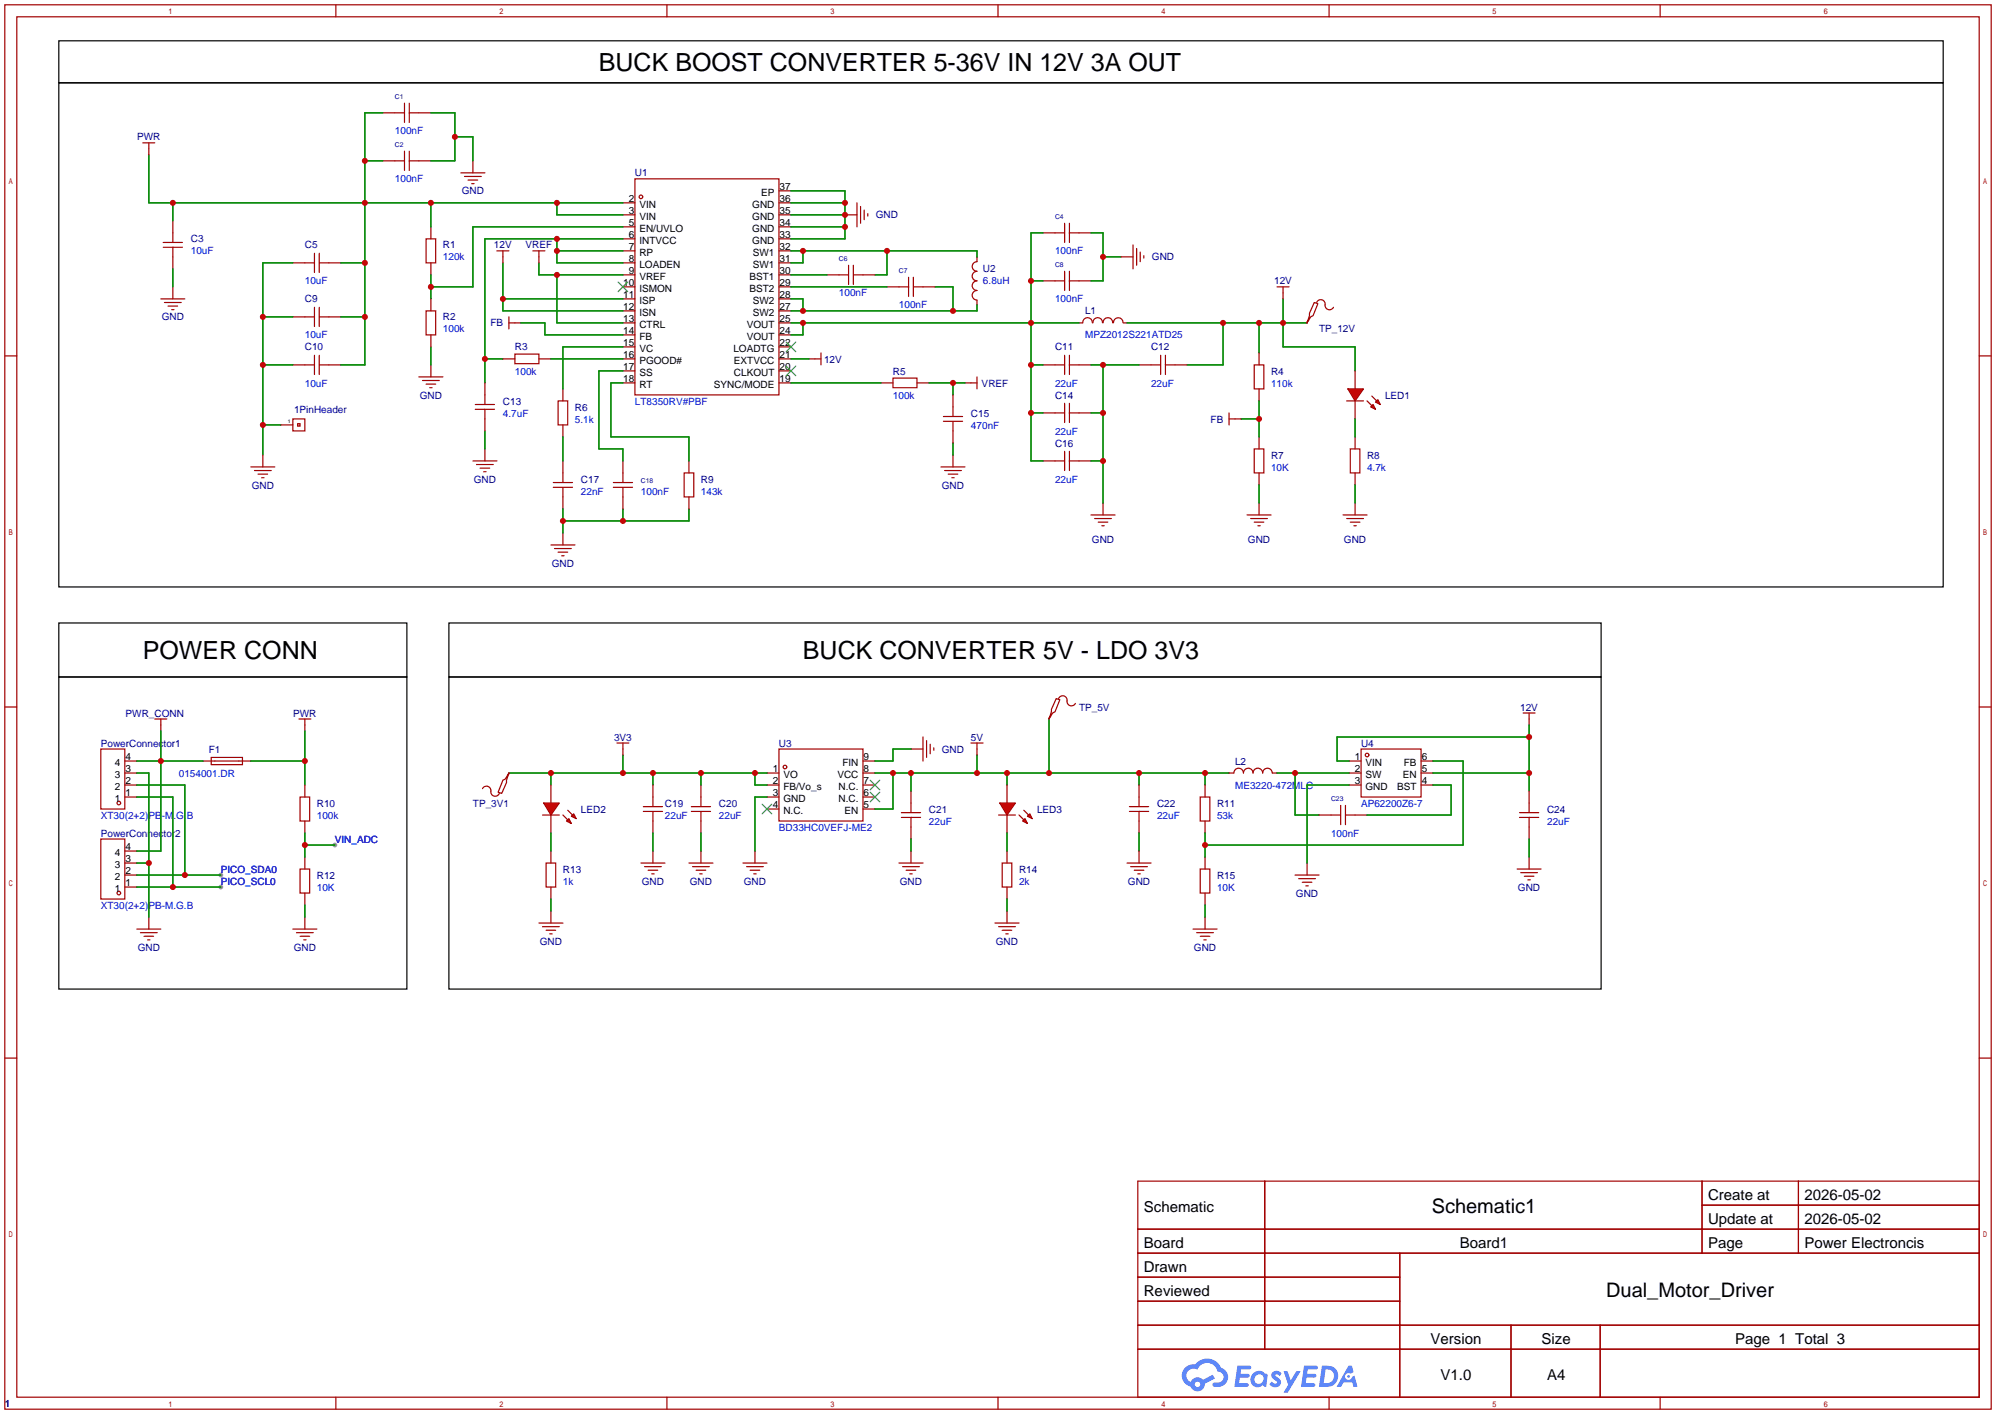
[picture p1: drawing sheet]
<svg xmlns="http://www.w3.org/2000/svg" width="422mm" height="299mm" viewBox="0 0 422 299" stroke-linecap="round" stroke-linejoin="round" font-family="sans-serif">
<g fill="#999">
<circle cx="46.7" cy="185.2" r=".51"/>
<circle cx="46.7" cy="187.7" r=".51"/>
<circle cx="70.9" cy="178.8" r=".51"/>
</g>
<g fill="none" stroke="#a10000" stroke-width=".25">
<path d="M1 1h420.4v297.2h-420.4zM3.6 3.6h415.2v292.1h-415.2zM71.1 1v2.6M141.1 1v2.6M211.2 1v2.6M281.3 1v2.6M351.3 1v2.6M1 75.3h2.6M418.8 75.3h2.6M1 149.6h2.6M418.8 149.6h2.6M1 223.9h2.6"/>
<path d="M418.8 223.9h2.6M240.8 249.9h178v45.8h-178zM267.7 249.9v35.6M360.2 249.9v15.3M360.2 255h58.6M380.6 249.9v15.3M240.8 260.1h178M240.8 265.2h178M240.8 270.3h55.4M240.8 275.3h55.4M296.2 265.2v30.5M71.1 295.7v2.5"/>
<path d="M141.1 295.7v2.5M211.2 295.7v2.5M240.8 280.4h178M240.8 285.5h178M281.3 295.7v2.5M319.8 280.4v15.3M338.6 280.4v15.3M351.3 295.7v2.5"/>
</g>
<g fill="#5487ff">
<path d="M269.4 290.3a1.3 1.3 0 0 1 1.8 .3l-.4 .6a.54 .54 0 0 0-.9-.2l.1 .2a1.34 1.34 0 0 1 1 1.8 1.47 1.47 0 0 1-2.4-.1l.5-.6 .8 .5a.31 .31 0 0 0 .4-.3 .31 .31 0 0 0-.3-.3 1.12 1.12 0 0 1-.6-1.9z"/>
<path d="M271.6 290.2h.9l.6 1.9 1.2-1.9h.9l-2.7 4.5h-.9l1-1.7z"/>
<path d="M261.9 289h1.6a1.31 1.31 0 0 1 1.2 .2 .4 .4 0 0 1-.3 .6h-1.8l-.1 .9h1.6a.4 .4 0 0 1 .4 .4 .4 .4 0 0 1-.4 .4h-1.7l-.2 1.2h1.4a.46 .46 0 0 1 .5 .1 .46 .46 0 0 1 .1 .5l-.3 .2h-2.7z"/>
<path d="M276 289h1.6a1.32 1.32 0 0 1 1.2 .2 .39 .39 0 0 1-.3 .6h-1.8l-.1 .9h1.6a.4 .4 0 0 1 .4 .4 .4 .4 0 0 1-.4 .4h-1.7l-.2 1.2h1.4a.46 .46 0 0 1 .5 .1 .46 .46 0 0 1 .1 .5l-.3 .2h-2.7z"/>
<path d="M285.4 289h.7l.4 1.3-.7 .4a.75 .75 0 0 0-1.1 .3 .75 .75 0 0 0 .5 1 .75 .75 0 0 0 .9-.6l.5-.3 .7 2.4h-.9l-.2-1h-1.9l-.5 1h-.9z"/>
<path d="M279.8 289l-.7 4.5h1.5a2.27 2.27 0 0 0 2.6-2.3 2.27 2.27 0 0 0-2.7-2.2zM280.5 289.8a1.5 1.5 0 0 1 1.8 1.5 1.5 1.5 0 0 1-1.9 1.4h-.3z"/>
<path d="M265.2 290.6a1.6 1.6 0 0 0-.3 2.3 1.6 1.6 0 0 0 2.3 .2l.8 .4 .3-2.5-.2-.3h-.5a1.58 1.58 0 0 0-2.4-.1zM265.8 291.1a.98 .98 0 0 1 1.6 .5 .98 .98 0 0 1-1.1 1.2 .94 .94 0 0 1-.8-.6 .94 .94 0 0 1 .3-1.1z"/>
<path d="M250.8 289.4a2.37 2.37 0 0 0 1.2 4 1.54 1.54 0 0 0 1.7 1 1.54 1.54 0 0 0 1.3-1.6l2.1-1.1-.5-.8-2 1.1a1.57 1.57 0 0 0-2.6 .4 1.5 1.5 0 0 1-.8-2.1 1.5 1.5 0 0 1 2.2-.5 2.23 2.23 0 0 1 2.3-1.4 2.23 2.23 0 0 1 2 1.8 1.16 1.16 0 0 1 1.2 1.1 1.16 1.16 0 0 1-1.1 1.3h-.6a.47 .47 0 0 0-.6 .3 .47 .47 0 0 0 .4 .6 2.17 2.17 0 0 0 2.5-1 2.17 2.17 0 0 0-.3-2.7l-.8-.4a3.2 3.2 0 0 0-5.5-.7l-1.1 .1zM252.8 292.9a.6 .6 0 0 1 1.2 0 .6 .6 0 0 1-1.2 0z"/>
<circle cx="285.4" cy="291.3" r=".28"/>
</g>
<g fill="none" stroke="#a10000" stroke-width=".25">
<path d="M30.2 30.2h2.6M31.5 30.2v2.6M81 23.9h4.6M81 34h4.6M85.6 21.8v4.1M85.6 32v4.1M86.6 23.9h4.6M86.6 21.8v4.1M86.6 32v4.1M86.6 34h4.6M97.5 36.6h5.1M98.3 37.3h3.6"/>
<path d="M99.1 38.1h2M99.8 38.9h.5M100.1 34v2.6M134.4 37.8h30.4v45.8h-30.4zM34.5 51.3h4.1M34.5 52.3h4.1M36.6 46.7v4.6M36.6 52.3v4.6M62 55.6h4.5M66.5 53.6v4.1M67.6 55.6h4.5M67.6 53.6v4.1"/>
<path d="M90.2 50.5h2v5.1h-2zM91.2 48v2.5M91.2 55.6v2.6M105.2 53.1h2.5M106.4 53.1v2.5M112.8 53.1h2.5M114 53.1v2.5M131.8 42.9h2.6M131.8 45.5h2.6M131.8 48h2.6M131.8 50.5h2.6M131.8 53.1h2.6"/>
<path d="M131.8 55.6h2.6M131.8 58.2h2.6M164.8 42.9h2.6M164.8 45.5h2.6M164.8 48h2.6M164.8 50.5h2.6M164.8 53.1h2.6M164.8 55.6h2.6M164.8 58.2h2.6M164.8 40.4h2.6M175 58.2h4.6M178.8 45.5h2.6"/>
<path d="M179.6 56.1v4.1M180.6 58.2h4.6M180.6 56.1v4.1M181.4 42.9v5.1M182.1 43.7v3.5M182.9 44.5v2M183.6 45.2v.5M192.3 58.7v4M193.3 58.7v4M206.8 54.4v1a1.02 1.02 0 0 0-1.1 1 1.02 1.02 0 0 0 1.1 1 1.02 1.02 0 0 0-1.1 1 1.02 1.02 0 0 0 1.1 1 1.02 1.02 0 0 0-1.1 1.1 1.02 1.02 0 0 0 1.1 1 1.02 1.02 0 0 0-1.1 1 1.02 1.02 0 0 0 1.1 1v1M220.7 59.4h4.6M220.7 49.3h4.6"/>
<path d="M225.3 47.2v4.1M225.3 57.4v4.1M226.3 59.4h4.6M226.3 47.2v4.1M226.3 57.4v4.1M226.3 49.3h4.6M237.2 54.4h2.6M239.8 51.8v5.1M240.5 52.6v3.5M241.3 53.3v2.1M242.1 54.1v.5M34 63.2h5.1"/>
<path d="M34.8 64h3.6M35.6 64.8h2M36.3 65.5h.5M36.6 60.7v2.5M62 67.1h4.5M62 77.2h4.5M66.5 65v4.1M66.5 75.2v4M67.6 65v4.1M67.6 75.2v4M67.6 67.1h4.5M67.6 77.2h4.5"/>
<path d="M88.6 79.8h5.1M90.2 65.8h2v5.1h-2zM91.2 63.2v2.6M91.2 70.9v2.5M91.2 77.2v2.6M106.4 75.9h2.6M107.7 68.3h2.5M107.7 67.1v2.5M109 74.9h5v2.1h-5zM114 75.9h2.6M131.8 60.7h2.6M131.8 63.2h2.6"/>
<path d="M131.8 65.8h2.6M131.8 68.3h2.6M131.8 70.9h2.6M131.8 73.4h2.6M131.8 75.9h2.6M131.8 78.5h2.6M164.8 60.7h2.6M164.8 63.2h2.6M164.8 65.8h2.6M164.8 68.3h2.6M164.8 70.9h2.6M164.8 73.4h2.6"/>
<path d="M164.8 75.9h2.6M164.8 78.5h2.6M171.2 75.9h2.5M173.7 74.7v2.5M187.7 60.7h4.6M193.3 60.7h4.6M206.8 79.8v2.5M220.7 77.2h4.6M225.3 75.2v4M226.3 77.2h4.6M226.3 75.2v4M228.3 68.3h.8"/>
<path d="M229.1 68.3a1.01 1.01 0 0 1 1.1-1.1 1.01 1.01 0 0 1 1 1.1M231.3 68.3a1.01 1.01 0 0 1 1-1.1 1.01 1.01 0 0 1 1 1.1M233.4 68.3a1.01 1.01 0 0 1 1.1-1.1 1.01 1.01 0 0 1 1 1.1M235.6 68.3a1.01 1.01 0 0 1 1-1.1 1.01 1.01 0 0 1 1.1 1.1M237.7 68.3h.8M241 77.2h4.6M245.6 75.2v4M246.6 77.2h4.6M246.6 75.2v4M265.4 77.2h2.1v5.1h-2.1zM266.4 74.7v2.5M270.3 60.7h2.5"/>
<path d="M271.5 60.7v2.5M276.6 68.1v.2M278.1 64l.8 .3-1 2.5-.5 .3-.8 1.2 .5-1.5v-.5zM278.6 64a.93 .93 0 0 1 1.2-.6 .93 .93 0 0 1 .6 1.1 .94 .94 0 0 0 .7 1 .94 .94 0 0 0 1.1-.5M53.1 98.8h5.1M53.8 99.6h3.6M55.6 96.3v2.5M89.4 80.5h3.6M90.2 81.3h2M90.9 82h.5M100.1 97.5h5.1M100.8 98.3h3.6"/>
<path d="M101.6 99.1h2M102.4 99.8h.5M102.6 95v2.5M118.1 84.8h2v5.1h-2zM119.1 82.3v2.5M119.1 89.9v2.6M119.1 97.5v4.6M131.8 81h2.6M131.8 97.5v4.6M145.8 97.5v2.6M164.8 81h2.6M186.4 81h2.6"/>
<path d="M189 80h5.1v2h-5.1zM194.1 81h2.5M199.1 98.8h5.1M199.9 99.6h3.6M201.7 96.3v2.5M204.2 81h2.6M220.7 97.5h4.6M220.7 87.4h4.6M225.3 85.3v4.1M225.3 95.5v4.1M226.3 97.5h4.6M226.3 85.3v4.1"/>
<path d="M226.3 95.5v4.1M226.3 87.4h4.6M260.1 88.6h2.5M260.1 87.4v2.5M265.4 95h2.1v5.1h-2.1zM266.4 82.3v2.5M266.4 92.5v2.5M54.6 100.3h2M55.4 101.1h.5M116.6 115.3h5.1M117.1 102.1h4.1M117.1 103.1h4.1"/>
<path d="M117.3 116.1h3.6M118.1 116.8h2M118.9 117.6h.5M119.1 103.1v4.6M119.1 112.8v2.5M129.8 102.1h4.1M129.8 103.1h4.1M131.8 103.1v4.6M144.8 100.1h2v5.1h-2zM145.8 105.2v2.5M200.7 100.3h2M201.4 101.1h.5"/>
<path d="M230.9 109h5.1M231.6 109.7h3.6M232.4 110.5h2M233.2 111.3h.5M233.4 106.4v2.6M263.9 109h5.1M264.7 109.7h3.5M265.4 110.5h2.1M266.2 111.3h.5M266.4 100.1v2.5M266.4 106.4v2.6M21.3 158.5h5.1v12.7h-5.1z"/>
<path d="M32.8 152.1h2.5M34 152.1v2.6M63.2 152.1h2.6M64.5 152.1v2.6M130.6 157.2h2.5M131.8 157.2v2.6M164.8 158.5h17.8v15.2h-17.8zM21.3 177.5h5.1v12.7h-5.1zM26.4 161h2.6M26.4 168.7h2.6M26.4 166.1h2.6M26.4 163.6h2.6"/>
<path d="M42.9 161h10.2M44.7 160.3h6.6v1.5h-6.6zM63.5 168.7h2v5h-2zM64.5 166.1v2.6M64.5 173.7v2.6M114.8 172.5h3.6M116.6 166.1v3.8M116.6 172.5v3.8M146.3 171.7h4.1M146.3 170.7h4.1M148.3 166.1v4.6M148.3 171.7v4.6"/>
<path d="M162.3 168.7h2.5M162.3 166.1h2.5M162.3 163.6h2.5M162.3 171.2h2.5M182.6 161h2.6M182.6 168.7h2.6M182.6 166.1h2.6M182.6 163.6h2.6M182.6 171.2h2.6M190.8 173h4M190.8 172h4M192.8 167.4v4.6"/>
<path d="M192.8 173v4.5M26.4 187.7h2.6M26.4 185.2h2.6M26.4 182.6h2.6M26.4 180.1h2.6M29 196.6h5M29.7 197.4h3.6M30.5 198.1h2M31.2 198.9h.5M31.5 194.1v2.5M62 196.6h5.1M62.7 197.4h3.6"/>
<path d="M63.5 183.9h2v5.1h-2zM63.5 198.1h2M64.3 198.9h.5M64.5 181.4v2.5M64.5 189v2.5M64.5 194.1v2.5M145.8 182.6h5.1M146.6 183.4h3.5M147.3 184.1h2.1M148.1 184.9h.5M148.3 180.1v2.5M157.2 182.6h5.1"/>
<path d="M158 183.4h3.5M158.7 184.1h2.1M159.5 184.9h.5M159.8 180.1v2.5M190.2 182.6h5.1M191 183.4h3.6M191.8 184.1h2M192.5 184.9h.5M192.8 180.1v2.5"/>
<circle cx="135.6" cy="41.7" r=".38"/>
<circle cx="25.1" cy="169.9" r=".38"/>
<circle cx="166.1" cy="162.3" r=".38"/>
<circle cx="25.1" cy="189" r=".38"/>
</g>
<path d="M130.8 59.7l2 2M132.8 59.7l-2 2M166.4 77.5l2 2M166.4 72.4l2 2M168.4 77.5l-2 2M168.4 72.4l-2 2M161.3 170.2l2 2M163.3 170.2l-2 2M184.1 167.6l2.1 2.1M184.1 165.1l2.1 2M186.2 167.6l-2.1 2.1M186.2 165.1l-2.1 2" fill="none" stroke="#3c3" stroke-width=".25"/>
<g fill="none" stroke="#008700" stroke-width=".25">
<path d="M31.5 32.8v10.1h100.3M77.2 34h3.8M81 23.9h-3.8v53.3h-5.1M91.2 23.9h5.1v10.1h-5.1M96.3 29h3.8v5M36.6 42.9v3.8M36.6 56.9v3.8M62 55.6h-6.4v40.7M72.1 55.6h5.1M91.2 42.9v5.1M91.2 58.2v5M106.4 55.6v10.2h25.4"/>
<path d="M114 55.6v2.6h17.8M117.9 50.5v5.1h13.9M117.9 53.1h13.9M117.9 42.9v2.6h13.9M117.9 58.2v10.1h13.9M131.8 48h-31.7v12.7h-8.9M131.8 50.5h-29.2v30.5M167.4 53.1h39.4v1.3M167.4 58.2h7.6M167.4 40.4h11.4v10.1h-11.4M167.4 48h11.4M167.4 42.9h11.4"/>
<path d="M167.4 45.5h11.4M169.9 53.1v2.5h-2.5M187.7 53.1v5.1h-2.5M230.9 49.3h2.5v10.1h-2.5M233.4 54.4h3.8M55.6 77.2h6.4M55.6 67.1h6.4M72.1 67.1h5.1M91.2 73.4v3.8M102.6 75.9h3.8M106.4 63.2h25.4M110.2 68.3h5.1v2.6h16.5"/>
<path d="M116.6 75.9h15.2M131.8 73.4h-12.7v8.9M131.8 78.5h-5.1v16.5h5.1v2.5M167.4 63.2h2.5v2.6M167.4 60.7h20.3M167.4 75.9h3.8M197.9 60.7h3.8v5.1M206.8 64.5v1.3h-39.4M238.5 68.3h38.1M258.8 68.3v8.9h-7.6M266.4 68.3v6.4M271.5 63.2v10.2h15.3v5.1"/>
<path d="M55.6 89.9h3.8M102.6 91.2v3.8M119.1 92.5v5M131.8 81h-2.5v11.5h16.5v5M167.4 81h19M196.6 81h7.6M201.7 81v2.6M201.7 93.7v2.6M262.6 88.6h3.8M266.4 84.8v7.7M119.1 107.7v5.1M131.8 107.7v2.5"/>
<path d="M145.8 107.7v2.5h-26.7M266.4 102.6v3.8M34 154.7v25.4h-5M64.5 154.7v11.4M131.8 159.8v3.8M206.8 159.8v3.8M222 152.1v11.5M29 168.7h7.6v19M29 163.6h2.5v30.5M29 161h13.9M29 166.1h10.1v19.1M53.1 161h11.4"/>
<path d="M64.5 176.3v5.1M64.5 178.8h6.4M107.7 163.6h54.6M116.6 163.6v2.5M138.2 163.6v2.5M148.3 163.6v2.5M148.3 176.3v3.8M159.8 163.6v2.5h2.5M162.3 168.7h-2.5v11.4M185.2 163.6h74.9M189 163.6v7.6h-3.8M192.8 163.6v3.8"/>
<path d="M192.8 177.5v2.6M213.1 163.6v2.5M241 163.6v2.5M255 163.6v2.5M29 182.6h2.5M29 185.2h17.7M29 187.7h17.7M64.5 191.5v2.6"/>
</g>
<path d="M12.4 17.5h398.8v106.7h-398.8zM12.4 8.6h398.8v8.9h-398.8z" fill="none" stroke="#000" stroke-width=".25"/>
<g fill="#f00" stroke="#a10000" stroke-width=".25">
<path d="M115.1 169.9h3.3l-1.8 2.6z"/>
<path d="M121.4 172.2l.5 1-1-.5z"/>
<path d="M120.4 173.2l.5 1-1-.5z"/>
</g>
<g fill="none" stroke="#a10000" stroke-width=".25">
<path d="M286.8 78.5v3.8M285 84.8h3.5M286.8 84.8v3.8M192.8 158.5h2.5M195.3 156v5M196.1 156.7v3.6M196.8 157.5v2M197.6 158.2v.5M102.1 166.9a.98 .98 0 0 1 1.3-.4 .98 .98 0 0 1 .5 1.2 .93 .93 0 0 0 .8 .8 .93 .93 0 0 0 1-.6M107.7 163.6l-.5 1.5v.5l-1 2.3-.8-.3 1-2.5 .5-.3zM107.7 163.6v.2M119.1 172.5l1 1"/>
<path d="M120.1 171.4l1.1 1.1M114 195.3h5.1M114.8 196.1h3.6M115.6 182.6h2v5.1h-2zM115.6 196.8h2M116.3 197.6h.5M116.6 180.1v2.5M116.6 187.7v2.5M116.6 192.8v2.5"/>
</g>
<path d="M192.8 158.5h-3.8v2.5h-3.8M116.6 176.3v3.8M116.6 190.2v2.6" fill="none" stroke="#008700" stroke-width=".25"/>
<g fill="#f00" stroke="#a10000" stroke-width=".25">
<path d="M285.2 82.3h3.3l-1.7 2.5z"/>
<path d="M291.1 85.1l.5-.5 .5 1z"/>
<path d="M290.1 86.1l.5-.5 .5 1z"/>
</g>
<g fill="none" stroke="#a10000" stroke-width=".25">
<path d="M285.8 95h2v5.1h-2zM286.8 92.5v2.5M289.3 84.8l1 1.1M290.3 83.8l1 1M284.2 109h5.1M285 109.7h3.5M285.8 110.5h2M286.5 111.3h.5M286.8 100.1v2.5M286.8 106.4v2.6M205.5 157.2h2.5M206.8 157.2v2.6"/>
<path d="M222 151.9v.2M223.5 147.8l.8 .3-1 2.5-.5 .3-.8 1.2 .5-1.5v-.5zM224 147.8a.93 .93 0 0 1 1.2-.5 .93 .93 0 0 1 .6 1 .94 .94 0 0 0 .7 1 .94 .94 0 0 0 1.1-.5M288 158.5h12.7v10.2h-12.7zM322.3 150.9h2.6M323.6 150.9v2.5M211.3 172.5h3.6M213.1 166.1v3.8M213.1 172.5v3.8M239 171.7h4.1M239 170.7h4.1M241 166.1v4.6"/>
<path d="M241 171.7v4.6M254 168.7h2v5h-2zM255 166.1v2.6M255 173.7v2.6M260.1 163.6h1a1.02 1.02 0 0 1 1-1 1.02 1.02 0 0 1 1 1 1.02 1.02 0 0 1 1.1-1 1.02 1.02 0 0 1 1 1 1.02 1.02 0 0 1 1-1 1.02 1.02 0 0 1 1 1 1.02 1.02 0 0 1 1-1 1.02 1.02 0 0 1 1 1h1.1M279.1 172.5h4.6M283.7 170.4v4.1M284.7 172.5h4.6M284.7 170.4v4.1M285.5 161h2.5M285.5 163.6h2.5M285.5 166.1h2.5"/>
<path d="M300.7 161h2.6M300.7 163.6h2.6M300.7 166.1h2.6M321.6 173h4M321.6 172h4M323.6 167.4v4.6M323.6 173v4.5M238.5 182.6h5.1M239.3 183.4h3.5M240 184.1h2.1M240.8 184.9h.5M241 180.1v2.5"/>
<path d="M252.5 196.6h5.1M253.2 197.4h3.6M254 183.9h2v5.1h-2zM254 198.1h2M254.8 198.9h.5M255 181.4v2.5M255 189v2.5M255 194.1v2.5M274.1 185.2h5M274.8 185.9h3.6M275.6 186.7h2M276.4 187.5h.5"/>
<path d="M276.6 182.6v2.6M321.1 183.9h5M321.8 184.7h3.6M322.6 185.4h2M323.3 186.2h.5M323.6 181.4v2.5"/>
<circle cx="289.3" cy="159.8" r=".38"/>
</g>
<g fill="none" stroke="#008700" stroke-width=".25">
<path d="M286.8 88.6v3.9M286.8 102.6v3.8M323.6 156h-40.6v5h2.5M323.6 153.4v14M241 176.3v3.8M255 176.3v5.1M270.3 163.6h15.2M274.1 163.6v8.9h5M285.5 166.1h-8.9v16.5M303.3 161h6.3v17.8h-54.6M303.3 163.6h20.3M303.3 166.1h3.8v6.4h-17.8"/>
<path d="M323.6 177.5v3.9M255 191.5v2.6"/>
</g>
<g fill="#f00" stroke="#a10000" stroke-width=".25">
<path d="M211.6 169.9h3.3l-1.8 2.6z"/>
<path d="M217.4 172.7l.5-.5 .5 1z"/>
<path d="M216.4 173.7l.5-.5 .5 1z"/>
</g>
<g fill="none" stroke="#a10000" stroke-width=".25">
<path d="M59.4 89.9h2.6M62 88.6h2.5v2.6h-2.5zM63 89.7h.5v.5h-.5zM100.6 85.6h4M100.6 86.6h4M102.6 81v4.6M102.6 86.6v4.6M199.6 88.1h4.1M199.6 89.2h4.1M201.7 83.6v4.5M201.7 89.2v4.5M136.1 171.7h4.1"/>
<path d="M136.1 170.7h4.1M138.2 166.1v4.6M138.2 171.7v4.6M215.6 172.5l1.1 1M216.7 171.4l1 1.1M135.6 182.6h5.1M136.4 183.4h3.6M137.2 184.1h2M137.9 184.9h.5M138.2 180.1v2.5M210.6 195.3h5M211.3 196.1h3.6"/>
<path d="M212.1 182.6h2v5.1h-2zM212.1 196.8h2M212.9 197.6h.5M213.1 180.1v2.5M213.1 187.7v2.5M213.1 192.8v2.5"/>
</g>
<g fill="none" stroke="#008700" stroke-width=".25">
<path d="M218.2 59.4h2.5M220.7 49.3h-2.5v48.2h2.5M167.4 68.3h60.9M169.9 68.3v2.6h-2.5M218.2 77.2h2.5M230.9 77.2h10.1M233.4 77.2v29.2M218.2 87.4h2.5M230.9 87.4h2.5M230.9 97.5h2.5M138.2 176.3v3.8M213.1 176.3v3.8"/>
<path d="M213.1 190.2v2.6"/>
</g>
<path d="M12.4 131.8h73.7v11.5h-73.7zM95 131.8h243.8v11.5h-243.8zM12.4 143.3h73.7v66h-73.7zM95 143.3h243.8v66h-243.8z" fill="none" stroke="#000" stroke-width=".25"/>
<g fill="#c00">
<circle cx="169.9" cy="53.1" r=".63"/>
<circle cx="187.7" cy="53.1" r=".63"/>
<circle cx="169.9" cy="65.8" r=".63"/>
<circle cx="201.7" cy="65.8" r=".63"/>
<circle cx="117.9" cy="53.1" r=".63"/>
<circle cx="117.9" cy="50.5" r=".63"/>
<circle cx="102.6" cy="75.9" r=".63"/>
<circle cx="91.2" cy="60.7" r=".63"/>
<circle cx="55.6" cy="77.2" r=".63"/>
<circle cx="55.6" cy="67.1" r=".63"/>
<circle cx="55.6" cy="89.9" r=".63"/>
<circle cx="96.3" cy="29" r=".63"/>
<circle cx="36.6" cy="42.9" r=".63"/>
<circle cx="77.2" cy="42.9" r=".63"/>
<circle cx="91.2" cy="42.9" r=".63"/>
<circle cx="117.9" cy="42.9" r=".63"/>
<circle cx="77.2" cy="55.6" r=".63"/>
<circle cx="77.2" cy="67.1" r=".63"/>
<circle cx="77.2" cy="34" r=".63"/>
<circle cx="106.4" cy="63.2" r=".63"/>
<circle cx="117.9" cy="58.2" r=".63"/>
<circle cx="201.7" cy="81" r=".63"/>
<circle cx="119.1" cy="110.2" r=".63"/>
<circle cx="131.8" cy="110.2" r=".63"/>
<circle cx="233.4" cy="54.4" r=".63"/>
<circle cx="271.5" cy="68.3" r=".63"/>
<circle cx="266.4" cy="68.3" r=".63"/>
<circle cx="258.8" cy="68.3" r=".63"/>
<circle cx="266.4" cy="88.6" r=".63"/>
<circle cx="178.8" cy="48" r=".63"/>
<circle cx="178.8" cy="45.5" r=".63"/>
<circle cx="178.8" cy="42.9" r=".63"/>
<circle cx="34" cy="161" r=".63"/>
<circle cx="31.5" cy="182.6" r=".63"/>
<circle cx="39.1" cy="185.2" r=".63"/>
<circle cx="36.6" cy="187.7" r=".63"/>
<circle cx="64.5" cy="161" r=".63"/>
<circle cx="64.5" cy="178.8" r=".63"/>
<circle cx="189" cy="163.6" r=".63"/>
<circle cx="192.8" cy="163.6" r=".63"/>
<circle cx="206.8" cy="163.6" r=".63"/>
<circle cx="213.1" cy="163.6" r=".63"/>
<circle cx="222" cy="163.6" r=".63"/>
<circle cx="241" cy="163.6" r=".63"/>
<circle cx="255" cy="163.6" r=".63"/>
<circle cx="148.3" cy="163.6" r=".63"/>
<circle cx="138.2" cy="163.6" r=".63"/>
<circle cx="131.8" cy="163.6" r=".63"/>
<circle cx="116.6" cy="163.6" r=".63"/>
<circle cx="159.8" cy="163.6" r=".63"/>
<circle cx="255" cy="178.8" r=".63"/>
<circle cx="274.1" cy="163.6" r=".63"/>
<circle cx="323.6" cy="156" r=".63"/>
<circle cx="323.6" cy="163.6" r=".63"/>
<circle cx="169.9" cy="68.3" r=".63"/>
<circle cx="218.2" cy="68.3" r=".63"/>
<circle cx="218.2" cy="77.2" r=".63"/>
<circle cx="218.2" cy="87.4" r=".63"/>
<circle cx="218.2" cy="59.4" r=".63"/>
<circle cx="233.4" cy="87.4" r=".63"/>
<circle cx="233.4" cy="77.2" r=".63"/>
<circle cx="233.4" cy="97.5" r=".63"/>
</g>
<g font-size="5.3">
<text x="126.7" y="15">BUCK BOOST CONVERTER 5-36V IN 12V 3A OUT</text>
<text x="30.2" y="139.4">POWER CONN</text>
<text x="169.9" y="139.4">BUCK CONVERTER 5V - LDO 3V3</text>
</g>
<g font-size="4.2">
<text x="303" y="256.8">Schematic1</text>
<text x="339.9" y="274.5">Dual_Motor_Driver</text>
</g>
<g font-size="3.2">
<text x="242.1" y="256.5">Schematic</text>
<text x="361.5" y="253.9">Create at</text>
<text x="381.9" y="253.9">2026-05-02</text>
<text x="361.5" y="259">Update at</text>
<text x="381.9" y="259">2026-05-02</text>
<text x="242.1" y="264.1">Board</text>
<text x="242.1" y="269.2">Drawn</text>
<text x="308.9" y="264.1">Board1</text>
<text x="361.5" y="264.1">Page</text>
<text x="381.9" y="264.1">Power Electroncis</text>
<text x="242.1" y="274.3">Reviewed</text>
<text x="302.7" y="284.4">Version</text>
<text x="326.2" y="284.4">Size</text>
<text x="367.2" y="284.4">Page 1 Total 3</text>
<text x="304.9" y="292">V1.0</text>
<text x="327.4" y="292">A4</text>
</g>
<g font-size="2.1" fill="#000080">
<text x="29" y="29.7">PWR</text>
<text x="97.7" y="41.1">GND</text>
<text x="134.4" y="37.3">U1</text>
<text x="185.4" y="46.2">GND</text>
<text x="40.4" y="51.3">C3</text>
<text x="64.5" y="52.6">C5</text>
<text x="93.7" y="52.6">R1</text>
<text x="104.5" y="52.6">12V</text>
<text x="111.2" y="52.6">VREF</text>
<text x="208" y="57.7">U2</text>
<text x="243.8" y="55.1">GND</text>
<text x="64.5" y="64">C9</text>
<text x="269.6" y="60.2">12V</text>
<text x="34.2" y="67.8">GND</text>
<text x="93.7" y="67.8">R2</text>
<text x="103.8" y="69.1">FB</text>
<text x="229.6" y="66.5">L1</text>
<text x="279.1" y="70.4">TP_12V</text>
<text x="64.5" y="74.2">C10</text>
<text x="109" y="74.2">R3</text>
<text x="174.4" y="76.7">12V</text>
<text x="223.3" y="74.2">C11</text>
<text x="243.6" y="74.2">C12</text>
<text x="189" y="79.2">R5</text>
<text x="207.7" y="81.8">VREF</text>
<text x="269" y="79.2">R4</text>
<text x="62.2" y="87.4">1PinHeader</text>
<text x="88.8" y="84.3">GND</text>
<text x="106.4" y="85.6">C13</text>
<text x="121.7" y="86.9">R6</text>
<text x="205.5" y="88.1">C15</text>
<text x="223.3" y="84.3">C14</text>
<text x="256.2" y="89.4">FB</text>
<text x="293.1" y="84.3">LED1</text>
<text x="223.3" y="94.5">C16</text>
<text x="269" y="97">R7</text>
<text x="289.3" y="97">R8</text>
<text x="53.3" y="103.4">GND</text>
<text x="100.3" y="102.1">GND</text>
<text x="122.9" y="102.1">C17</text>
<text x="148.3" y="102.1">R9</text>
<text x="199.3" y="103.4">GND</text>
<text x="116.8" y="119.9">GND</text>
<text x="231.1" y="114.8">GND</text>
<text x="264.1" y="114.8">GND</text>
<text x="284.4" y="114.8">GND</text>
<text x="26.6" y="151.6">PWR_CONN</text>
<text x="62" y="151.6">PWR</text>
<text x="228.3" y="150.4">TP_5V</text>
<text x="321.7" y="150.4">12V</text>
<text x="21.3" y="158">PowerConnector1</text>
<text x="44.2" y="159.3">F1</text>
<text x="129.9" y="156.7">3V3</text>
<text x="164.8" y="158">U3</text>
<text x="199.3" y="159.3">GND</text>
<text x="205.5" y="156.7">5V</text>
<text x="261.4" y="161.8">L2</text>
<text x="288" y="158">U4</text>
<text x="67.1" y="170.7">R10</text>
<text x="100.1" y="170.7">TP_3V1</text>
<text x="122.9" y="172">LED2</text>
<text x="140.7" y="170.7">C19</text>
<text x="152.1" y="170.7">C20</text>
<text x="196.6" y="172">C21</text>
<text x="219.5" y="172">LED3</text>
<text x="244.9" y="170.7">C22</text>
<text x="257.6" y="170.7">R11</text>
<text x="327.4" y="172">C24</text>
<text x="21.3" y="177">PowerConnector2</text>
<text x="67.1" y="185.9">R12</text>
<text x="119.1" y="184.7">R13</text>
<text x="215.6" y="184.7">R14</text>
<text x="257.6" y="185.9">R15</text>
<text x="135.8" y="187.2">GND</text>
<text x="146" y="187.2">GND</text>
<text x="157.4" y="187.2">GND</text>
<text x="190.4" y="187.2">GND</text>
<text x="238.7" y="187.2">GND</text>
<text x="274.3" y="189.7">GND</text>
<text x="321.2" y="188.5">GND</text>
<text x="29.1" y="201.2">GND</text>
<text x="62.2" y="201.2">GND</text>
<text x="114.2" y="199.9">GND</text>
<text x="210.8" y="199.9">GND</text>
<text x="252.7" y="201.2">GND</text>
<text x="1" y="297.7">1</text>
</g>
<g font-size="2.1" fill="#00f">
<text x="83.6" y="28.4">100nF</text>
<text x="83.6" y="38.6">100nF</text>
<text x="40.4" y="53.8">10uF</text>
<text x="223.3" y="53.8">100nF</text>
<text x="93.7" y="55.1">120k</text>
<text x="64.5" y="60.2">10uF</text>
<text x="177.5" y="62.7">100nF</text>
<text x="190.2" y="65.3">100nF</text>
<text x="208" y="60.2">6.8uH</text>
<text x="223.3" y="64">100nF</text>
<text x="64.5" y="71.6">10uF</text>
<text x="93.7" y="70.4">100k</text>
<text x="229.6" y="71.6">MPZ2012S221ATD25</text>
<text x="64.5" y="81.8">10uF</text>
<text x="109" y="79.2">100k</text>
<text x="223.3" y="81.8">22uF</text>
<text x="243.6" y="81.8">22uF</text>
<text x="269" y="81.8">110k</text>
<text x="106.4" y="88.1">4.7uF</text>
<text x="121.7" y="89.4">5.1k</text>
<text x="134.4" y="85.6">LT8350RV#PBF</text>
<text x="189" y="84.3">100k</text>
<text x="205.5" y="90.7">470nF</text>
<text x="223.3" y="91.9">22uF</text>
<text x="269" y="99.6">10K</text>
<text x="289.3" y="99.6">4.7k</text>
<text x="122.9" y="104.6">22nF</text>
<text x="135.6" y="104.6">100nF</text>
<text x="148.3" y="104.6">143k</text>
<text x="223.3" y="102.1">22uF</text>
<text x="37.8" y="164.3">0154001.DR</text>
<text x="261.4" y="166.9">ME3220-472MLC</text>
<text x="21.3" y="173.2">XT30(2+2)PB-M.G.B</text>
<text x="67.1" y="173.2">100k</text>
<text x="140.7" y="173.2">22uF</text>
<text x="152.1" y="173.2">22uF</text>
<text x="244.9" y="173.2">22uF</text>
<text x="257.6" y="173.2">53k</text>
<text x="288" y="170.7">AP62200Z6-7</text>
<text x="70.9" y="178.3">VIN_ADC</text>
<text x="164.8" y="175.8">BD33HC0VEFJ-ME2</text>
<text x="196.6" y="174.5">22uF</text>
<text x="281.7" y="177">100nF</text>
<text x="327.4" y="174.5">22uF</text>
<text x="46.7" y="184.7">PICO_SDA0</text>
<text x="46.7" y="187.2">PICO_SCL0</text>
<text x="67.1" y="188.5">10K</text>
<text x="119.1" y="187.2">1k</text>
<text x="215.6" y="187.2">2k</text>
<text x="257.6" y="188.5">10K</text>
<text x="21.3" y="192.3">XT30(2+2)PB-M.G.B</text>
</g>
<g font-size="2.1">
<text x="161.1" y="41.4">EP</text>
<text x="165" y="40.1">37</text>
<text x="133.1" y="42.7">2</text>
<text x="133.1" y="45.2">3</text>
<text x="133.1" y="47.7">5</text>
<text x="135.3" y="43.9">VIN</text>
<text x="135.3" y="46.5">VIN</text>
<text x="159.2" y="46.5">GND</text>
<text x="159.2" y="43.9">GND</text>
<text x="165" y="47.7">34</text>
<text x="165" y="45.2">35</text>
<text x="165" y="42.7">36</text>
<text x="133.1" y="50.3">6</text>
<text x="133.1" y="52.8">7</text>
<text x="135.3" y="49">EN/UVLO</text>
<text x="135.3" y="51.5">INTVCC</text>
<text x="159.2" y="51.5">GND</text>
<text x="159.2" y="49">GND</text>
<text x="165" y="52.8">32</text>
<text x="165" y="50.3">33</text>
<text x="133.1" y="55.4">8</text>
<text x="133.1" y="57.9">9</text>
<text x="135.3" y="54.1">RP</text>
<text x="135.3" y="56.6">LOADEN</text>
<text x="135.3" y="59.2">VREF</text>
<text x="158.6" y="59.2">BST1</text>
<text x="159.3" y="56.6">SW1</text>
<text x="159.3" y="54.1">SW1</text>
<text x="165" y="57.9">30</text>
<text x="165" y="55.4">31</text>
<text x="131.9" y="60.4">10</text>
<text x="131.9" y="63">11</text>
<text x="131.9" y="65.5">12</text>
<text x="135.3" y="61.7">ISMON</text>
<text x="135.3" y="64.2">ISP</text>
<text x="158.6" y="61.7">BST2</text>
<text x="159.3" y="64.2">SW2</text>
<text x="165" y="65.5">27</text>
<text x="165" y="63">28</text>
<text x="165" y="60.4">29</text>
<text x="131.9" y="68.1">13</text>
<text x="131.9" y="70.6">14</text>
<text x="135.3" y="66.8">ISN</text>
<text x="135.3" y="69.3">CTRL</text>
<text x="135.3" y="71.9">FB</text>
<text x="158" y="71.9">VOUT</text>
<text x="158" y="69.3">VOUT</text>
<text x="159.3" y="66.8">SW2</text>
<text x="165" y="70.6">24</text>
<text x="165" y="68.1">25</text>
<text x="131.9" y="73.1">15</text>
<text x="131.9" y="75.7">16</text>
<text x="135.3" y="74.4">VC</text>
<text x="135.3" y="76.9">PGOOD#</text>
<text x="155.2" y="74.4">LOADTG</text>
<text x="155.3" y="76.9">EXTVCC</text>
<text x="165" y="75.7">21</text>
<text x="165" y="73.1">22</text>
<text x="131.9" y="78.2">17</text>
<text x="131.9" y="80.8">18</text>
<text x="135.3" y="79.5">SS</text>
<text x="135.3" y="82">RT</text>
<text x="151.1" y="82">SYNC/MODE</text>
<text x="155.3" y="79.5">CLKOUT</text>
<text x="165" y="80.8">19</text>
<text x="165" y="78.2">20</text>
<text x="26.5" y="160.8">4</text>
<text x="182.8" y="160.8">9</text>
<text x="286.7" y="160.8">1</text>
<text x="300.9" y="160.8">6</text>
<text x="24.3" y="167.1">2</text>
<text x="24.3" y="164.6">3</text>
<text x="24.3" y="162">4</text>
<text x="26.5" y="165.8">2</text>
<text x="26.5" y="163.3">3</text>
<text x="163.5" y="163.3">1</text>
<text x="163.5" y="165.8">2</text>
<text x="165.8" y="164.6">VO</text>
<text x="165.8" y="167.1">FB/Vo_s</text>
<text x="177.2" y="164.6">VCC</text>
<text x="177.5" y="167.1">N.C.</text>
<text x="178.3" y="162">FIN</text>
<text x="182.8" y="165.8">7</text>
<text x="182.8" y="163.3">8</text>
<text x="286.7" y="163.3">2</text>
<text x="286.7" y="165.8">3</text>
<text x="289" y="162">VIN</text>
<text x="289" y="164.6">SW</text>
<text x="289" y="167.1">GND</text>
<text x="295.7" y="167.1">BST</text>
<text x="296.9" y="164.6">EN</text>
<text x="297.1" y="162">FB</text>
<text x="300.9" y="165.8">4</text>
<text x="300.9" y="163.3">5</text>
<text x="24.3" y="169.7">1</text>
<text x="26.5" y="168.4">1</text>
<text x="163.5" y="168.4">3</text>
<text x="163.5" y="170.9">4</text>
<text x="165.8" y="169.7">GND</text>
<text x="165.8" y="172.2">N.C.</text>
<text x="177.5" y="169.7">N.C.</text>
<text x="178.7" y="172.2">EN</text>
<text x="182.8" y="170.9">5</text>
<text x="182.8" y="168.4">6</text>
<text x="26.5" y="179.8">4</text>
<text x="24.3" y="183.6">3</text>
<text x="24.3" y="181.1">4</text>
<text x="26.5" y="184.9">2</text>
<text x="26.5" y="182.4">3</text>
<text x="24.3" y="188.7">1</text>
<text x="24.3" y="186.2">2</text>
<text x="26.5" y="187.4">1</text>
</g>
<g font-size="1.4" fill="#000080">
<text x="83.6" y="21">C1</text>
<text x="83.6" y="31.2">C2</text>
<text x="223.3" y="46.4">C4</text>
<text x="177.5" y="55.3">C6</text>
<text x="190.2" y="57.8">C7</text>
<text x="223.3" y="56.6">C8</text>
<text x="135.6" y="102.3">C18</text>
<text x="281.7" y="169.6">C23</text>
</g>
<text font-size="1.1" x="60.9" y="89.4">1</text>
</svg>
